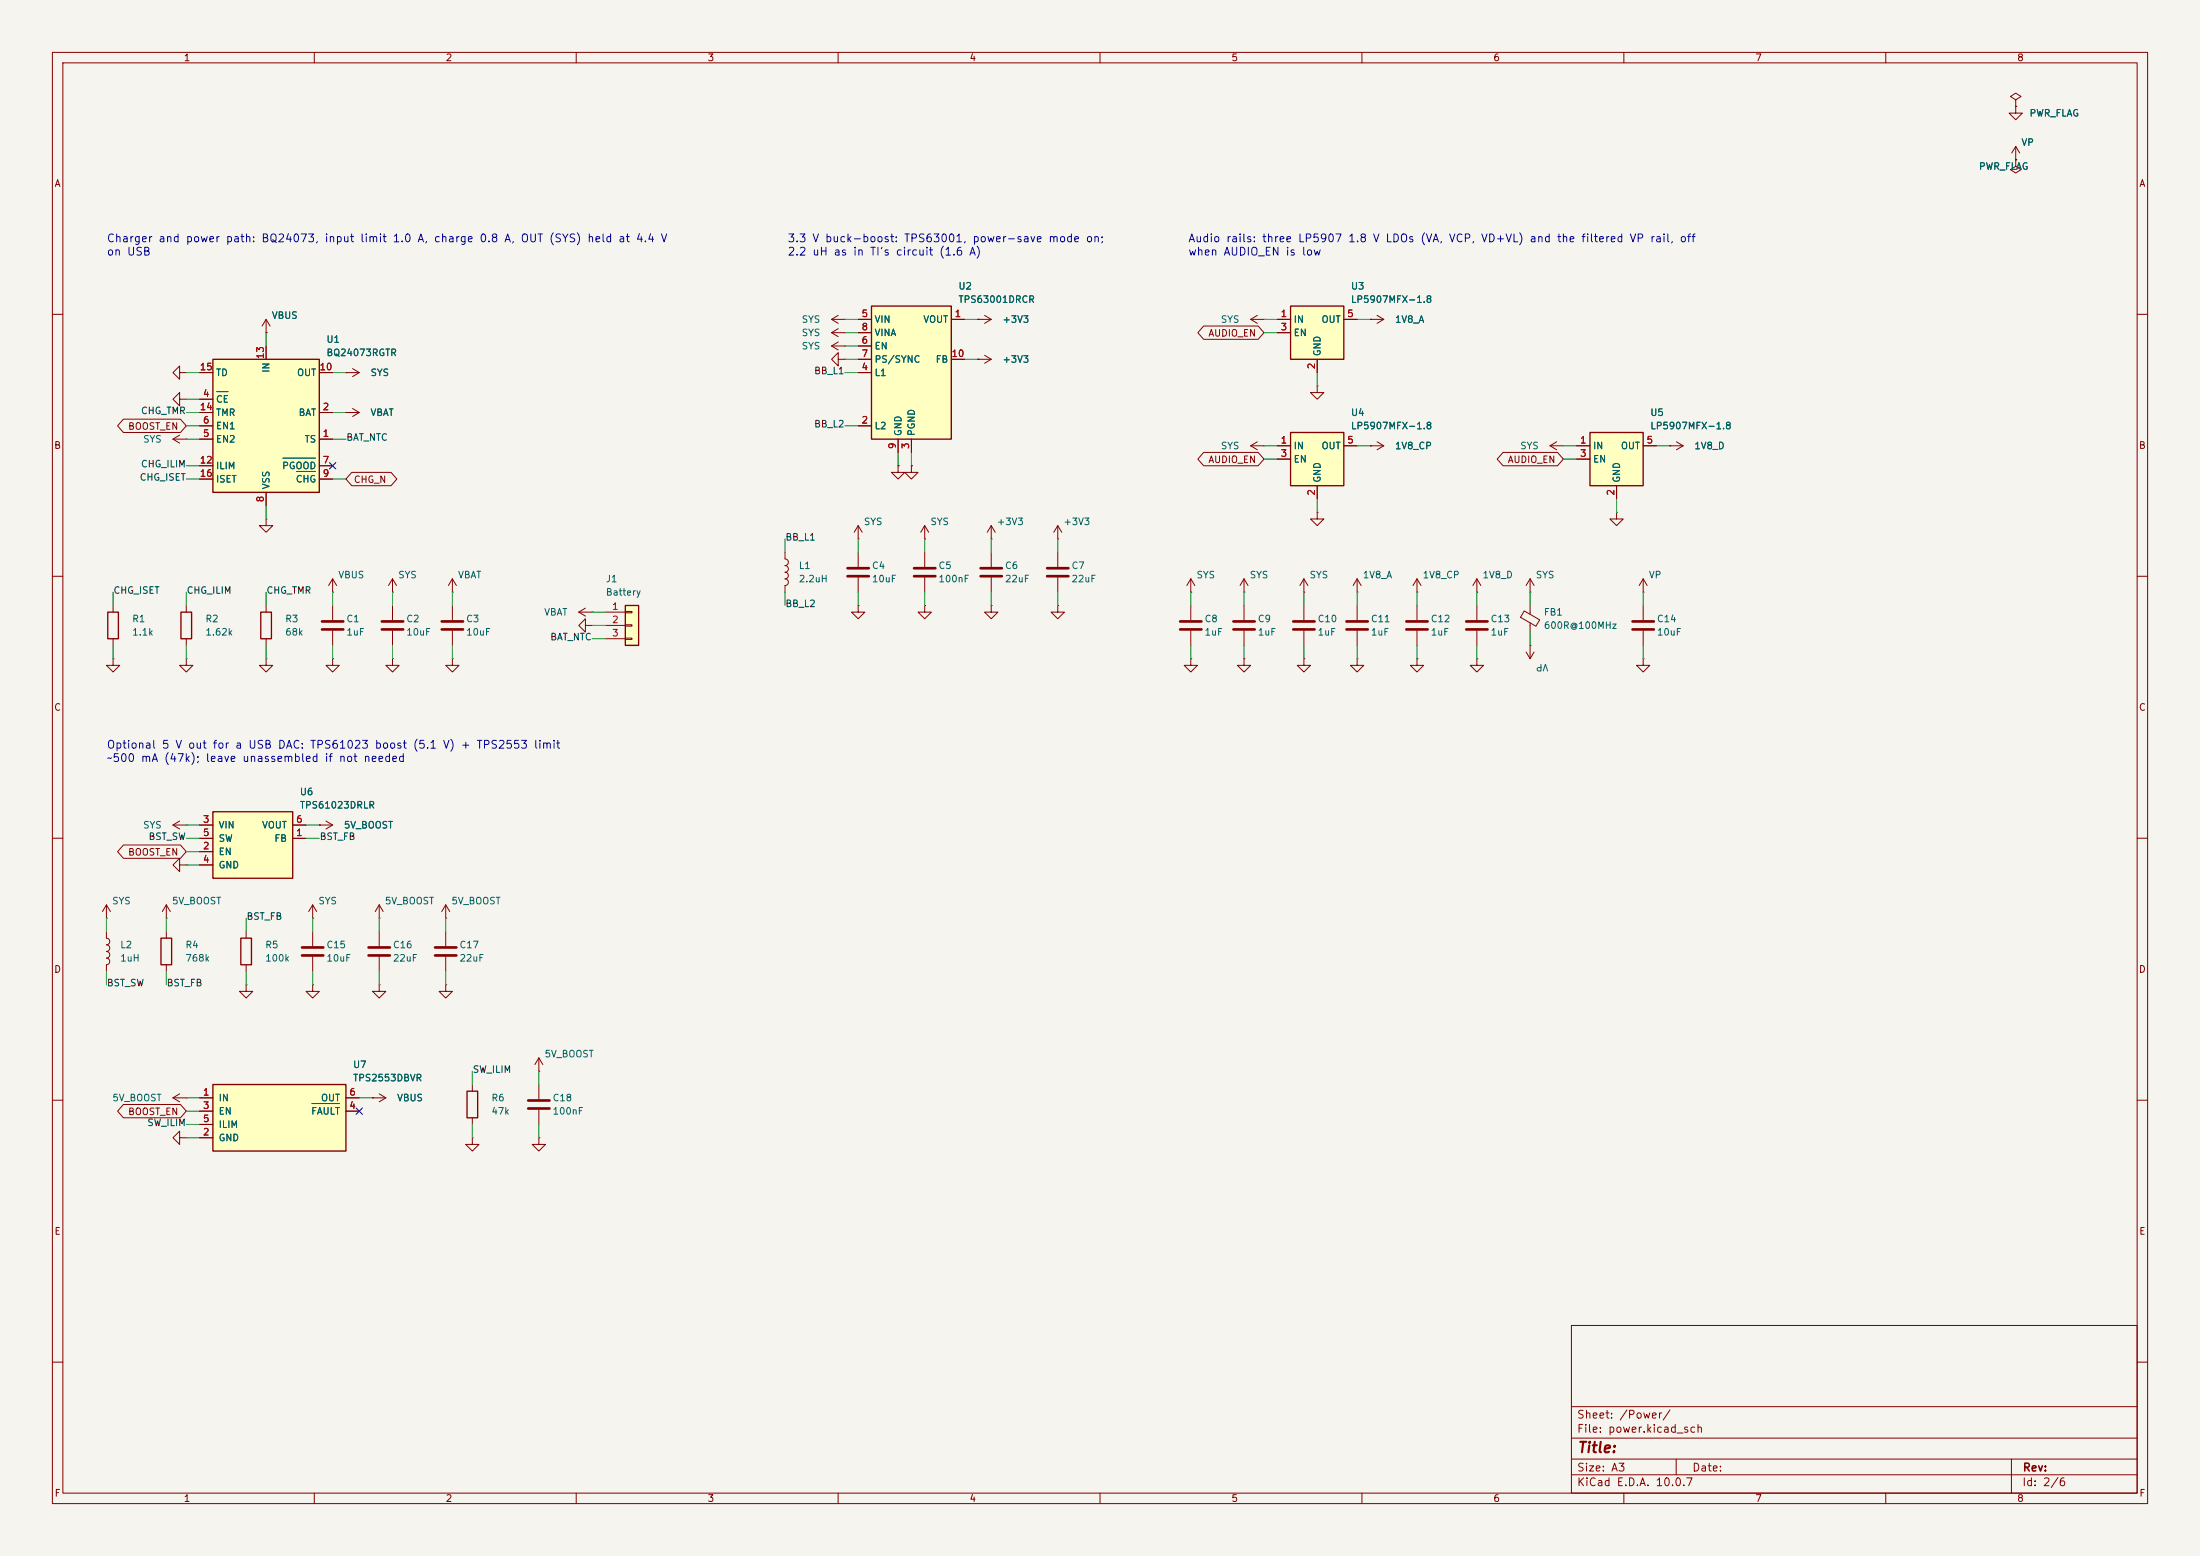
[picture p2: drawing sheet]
<svg xmlns="http://www.w3.org/2000/svg" width="420mm" height="297mm" viewBox="0 0 420 297" stroke-linecap="round" stroke-linejoin="round" font-family="sans-serif">
<path d="M0 0h420v297h-420z" fill="#f5f4ef" stroke="#f5f4ef" stroke-width=".19"/>
<g fill="none" stroke="#840000" stroke-width=".19">
<path d="M10 10h400v277h-400zM12 12h396v273h-396zM60 10v2M110 10v2M160 10v2M210 10v2M260 10v2M310 10v2M360 10v2M10 60h2M408 60h2M10 110h2"/>
<path d="M408 110h2M10 160h2M408 160h2M72.4 175.3h.1M72.4 172.7v2.6M72.4 177.8v2.8M72.4 172.7l-.8 1.3M72.4 172.7l.8 1.3M72.4 182.6v2.8M10 210h2M102.9 204.5h.1M102.9 201.9l-.8 1.3"/>
<path d="M102.9 201.9l.7 1.3M102.9 201.9v2.6M408 210h2M300 253h108v32h-108zM10 260h2M300 278.5h108M300 274.5h108M300 268.5h108M320 278.5v3M384 278.5v6.5M408 260h2M60 285v2"/>
<path d="M110 285v2M160 285v2M210 285v2M260 285v2M300 281.5h108M310 285v2M360 285v2"/>
</g>
<path d="M70.4 180.8h4M70.4 182.4h4" fill="none" stroke="#840000" stroke-width=".51"/>
<path d="M166.4 58.4h15.2v25.4h-15.2z" fill="#ffffc2"/>
<path d="M166.4 58.4h15.2v25.4h-15.2z" fill="none" stroke="#840000" stroke-width=".25"/>
<g fill="none" stroke="#840000" stroke-width=".19">
<path d="M34.3 76.2v-1.3l-1.3 1.3 1.3 1.3v-1.3h1.3M34.3 71.1v-1.2l-1.3 1.2 1.3 1.3v-1.3h1.3M35.6 76.2h.1M35.6 71.1h.1M50.8 63.5h.1M50.8 61l-.8 1.2M50.8 61l.8 1.2M50.8 61v2.5M158.7 61h2.6M158.7 61l1.3 .7M160 60.2l-1.3 .8M161.3 61h.1"/>
<path d="M163.8 61h2.6M163.8 71.1h2.6M163.8 66h2.6M163.8 68.6h2.6M163.8 63.5h2.6M181.6 61h2.5M181.6 68.6h2.5M33 83.8l1.3 .8M33 83.8h2.6M34.3 83.1l-1.3 .7M35.6 83.8h.1M50.8 99.1v1.2h1.3l-1.3 1.3-1.3-1.3h1.3"/>
<path d="M50.8 99.1h.1M163.8 81.3h2.6M171.4 88.9v1.3h1.3l-1.3 1.2-1.2-1.2h1.2M171.4 88.9h.1M171.4 83.8v2.6M174 83.8v2.6M149.9 105.4v1.3a.64 .64 0 0 1 .6 .6 .64 .64 0 0 1-.6 .7 .64 .64 0 0 1 .6 .6 .64 .64 0 0 1-.6 .6M149.9 109.2a.64 .64 0 0 1 .6 .7 .64 .64 0 0 1-.6 .6 .64 .64 0 0 1 .6 .6 .64 .64 0 0 1-.6 .7v1.2M163.8 102.9h.1M163.8 115.6v1.2h1.3l-1.3 1.3-1.2-1.3h1.2M163.8 115.6h.1M163.8 100.3v2.6"/>
<path d="M163.8 105.4v2.8M163.8 110.2v2.8M163.8 100.3l-.7 1.3M163.8 100.3l.8 1.3M176.5 115.6v1.2h1.3l-1.3 1.3-1.2-1.3h1.2M176.5 115.6h.1M176.5 102.9h.1M176.5 100.3v2.6M176.5 105.4v2.8M176.5 110.2v2.8M176.5 100.3l-.7 1.3M176.5 100.3l.8 1.3"/>
<path d="M189.2 102.9h.1M189.2 115.6v1.2h1.3l-1.3 1.3-1.2-1.3h1.2M189.2 115.6h.1M189.2 100.3l-.7 1.3M189.2 100.3l.8 1.3M189.2 100.3v2.6M189.2 105.4v2.8M189.2 110.2v2.8M201.9 115.6v1.2h1.3l-1.3 1.3-1.2-1.3h1.2M201.9 115.6h.1M201.9 102.9h.1M201.9 100.3v2.6"/>
<path d="M201.9 105.4v2.8M201.9 110.2v2.8M201.9 100.3l-.7 1.3M201.9 100.3l.8 1.3M291 116.6l2.9 1.7-.7 1.2-2.9-1.7zM292.1 113h.1M292.1 110.5v2.5M292.1 115.6v1.6M292.1 118.9v1.8M292.1 110.5l-.8 1.3M292.1 110.5l.8 1.3M102.9 217.2v1.2h1.2l-1.2 1.3-1.3-1.3h1.3"/>
<path d="M102.9 217.2h.1"/>
</g>
<path d="M161.8 108.5h4.1M161.8 110h4.1M174.5 108.5h4.1M174.5 110h4.1M187.2 108.5h4.1M187.2 110h4.1M199.9 108.5h4.1M199.9 110h4.1" fill="none" stroke="#840000" stroke-width=".51"/>
<path d="M40.6 68.6h20.4v25.4h-20.4z" fill="#ffffc2"/>
<path d="M40.6 68.6h20.4v25.4h-20.4z" fill="none" stroke="#840000" stroke-width=".25"/>
<g fill="none" stroke="#840000" stroke-width=".19">
<path d="M38.1 78.7h2.5M38.1 76.2h2.5M38.1 71.1h2.5M50.8 66v2.6M61 78.7h2.5M61 71.1h2.5M66 71.1h.1M66 78.7h.1M66 78.7h2.6M66 71.1h2.6M67.3 70.4l1.3 .7M67.3 78l1.3 .7"/>
<path d="M68.6 71.1l-1.3 .8M68.6 78.7l-1.3 .8M158.7 66l1.3 .8M158.7 66h2.6M158.7 63.5l1.3 .8M158.7 63.5h2.6M160 68.6v-1.3l-1.3 1.3 1.3 1.3v-1.3h1.3M160 65.3l-1.3 .7M160 62.7l-1.3 .8M161.3 68.6h.1M161.3 66h.1M161.3 63.5h.1"/>
<path d="M251.5 73.7v1.2h1.2l-1.2 1.3-1.3-1.3h1.3M251.5 73.7h.1M38.1 83.8h2.5M38.1 81.3h2.5M38.1 88.9h2.5M38.1 91.4h2.5M50.8 94v2.5M61 83.8h2.5M61 88.9h2.5M61 91.4h2.5M295.9 85.1l1.3 .8M295.9 85.1h2.5"/>
<path d="M297.2 84.3l-1.3 .8M298.4 85.1h.1M227.3 113h.1M227.3 110.5l-.7 1.3M227.3 110.5l.8 1.3M227.3 110.5v2.5M227.3 115.6v2.8M281.9 113h.1M281.9 110.5v2.5M281.9 115.6v2.8M281.9 110.5l-.7 1.3M281.9 110.5l.8 1.3"/>
<path d="M313.7 113h.1M313.7 110.5l-.8 1.3M313.7 110.5l.8 1.3M313.7 110.5v2.5M313.7 115.6v2.8M227.3 125.7v1.3h1.3l-1.3 1.3-1.2-1.3h1.2M227.3 125.7h.1M227.3 120.4v2.8M281.9 120.4v2.8M291.3 124.5l.8 1.2M292.1 123.2h.1M292.1 123.2v2.5"/>
<path d="M292.9 124.5l-.8 1.2M313.7 125.7v1.3h1.3l-1.3 1.3-1.3-1.3h1.3M313.7 125.7h.1M313.7 120.4v2.8"/>
</g>
<path d="M41.4 74.8h2.1M54 87.5h6.2M56.6 90h3.6" fill="none" stroke="#006464" stroke-width=".19"/>
<path d="M225.3 118.6h4.1M279.9 118.6h4.1M311.7 118.6h4M225.3 120.1h4.1M279.9 120.1h4.1M311.7 120.1h4" fill="none" stroke="#840000" stroke-width=".51"/>
<path d="M246.4 82.6h10.1v10.1h-10.1z" fill="#ffffc2"/>
<path d="M246.4 82.6h10.1v10.1h-10.1z" fill="none" stroke="#840000" stroke-width=".25"/>
<g fill="none" stroke="#840000" stroke-width=".19">
<path d="M261.6 61h.1M261.6 61h2.6M262.9 60.2l1.3 .8M264.2 61l-1.3 .7M238.8 85.1h2.5M238.8 85.1l1.2 .8M240 84.3l-1.2 .8M241.3 85.1h.1M243.8 85.1h2.6M243.8 87.6h2.6M251.5 97.8v1.3h1.2l-1.2 1.2-1.3-1.2h1.3M251.5 97.8h.1"/>
<path d="M251.5 92.7v2.6M256.5 85.1h2.6M261.6 85.1h.1M261.6 85.1h2.6M262.9 84.3l1.3 .8M264.2 85.1l-1.3 .8M259.1 113h.1M259.1 110.5l-.8 1.3M259.1 110.5l.7 1.3M259.1 110.5v2.5M259.1 115.6v2.8M270.5 113h.1"/>
<path d="M270.5 110.5l-.8 1.3M270.5 110.5l.8 1.3M270.5 110.5v2.5M270.5 115.6v2.8M259.1 125.7v1.3h1.2l-1.2 1.3-1.3-1.3h1.3M259.1 125.7h.1M259.1 120.4v2.8M270.5 125.7v1.3h1.3l-1.3 1.3-1.3-1.3h1.3M270.5 125.7h.1M270.5 120.4v2.8M281.9 125.7v1.3h1.3l-1.3 1.3-1.2-1.3h1.2M281.9 125.7h.1"/>
</g>
<path d="M257 118.6h4.1M268.5 118.6h4M257 120.1h4.1M268.5 120.1h4" fill="none" stroke="#840000" stroke-width=".51"/>
<path d="M246.4 58.4h10.1v10.2h-10.1z" fill="#ffffc2"/>
<path d="M246.4 58.4h10.1v10.2h-10.1z" fill="none" stroke="#840000" stroke-width=".25"/>
<path d="M243.8 61h2.6M243.8 63.5h2.6M251.5 68.6v2.5M256.5 61h2.6" fill="none" stroke="#840000" stroke-width=".19"/>
<path d="M303.5 82.6h10.2v10.1h-10.2z" fill="#ffffc2"/>
<path d="M303.5 82.6h10.2v10.1h-10.2z" fill="none" stroke="#840000" stroke-width=".25"/>
<g fill="none" stroke="#840000" stroke-width=".19">
<path d="M384.8 19.1l1-.7-1-.6-1 .6 1 .7v1.2M384.8 30.5h.1M384.8 20.3v1.3h1.3l-1.3 1.3-1.3-1.3h1.3M384.8 20.3h.1M384.8 30.5v1.3l1 .6-1 .6-1-.6 1-.6M384.8 27.9l-.8 1.3M384.8 27.9l.8 1.3M384.8 27.9v2.6M238.8 61l1.2 .7M238.8 61h2.5M240 60.2l-1.2 .8M241.3 61h.1"/>
<path d="M174 88.9v1.3h1.3l-1.3 1.2-1.3-1.2h1.3M174 88.9h.1M301 85.1h2.5M301 87.6h2.5M308.6 97.8v1.3h1.3l-1.3 1.2-1.3-1.2h1.3M308.6 97.8h.1M308.6 92.7v2.6M313.7 85.1h2.5M318.8 85.1h.1M318.8 85.1h2.5M320 84.3l1.3 .8M321.3 85.1l-1.3 .8"/>
<path d="M74.9 113h.1M74.9 110.5v2.5M74.9 115.6v2.8M74.9 110.5l-.7 1.3M74.9 110.5l.8 1.3M237.5 113h.1M237.5 110.5l-.8 1.3M237.5 110.5l.8 1.3M237.5 110.5v2.5M237.5 115.6v2.8M248.9 113h.1M248.9 110.5l-.7 1.3"/>
<path d="M248.9 110.5l.8 1.3M248.9 110.5v2.5M248.9 115.6v2.8M74.9 120.4v2.8M237.5 125.7v1.3h1.3l-1.3 1.3-1.3-1.3h1.3M237.5 125.7h.1M237.5 120.4v2.8M248.9 125.7v1.3h1.3l-1.3 1.3-1.3-1.3h1.3M248.9 125.7h.1M248.9 120.4v2.8"/>
</g>
<path d="M72.9 118.6h4.1M235.5 118.6h4M246.9 118.6h4.1M72.9 120.1h4.1M235.5 120.1h4M246.9 120.1h4.1" fill="none" stroke="#840000" stroke-width=".51"/>
<path d="M40.6 207h25.4v12.7h-25.4z" fill="#ffffc2"/>
<path d="M20.6 116.8h2v5.1h-2zM34.5 116.8h2.1v5.1h-2.1zM30.7 179.1h2.1v5.1h-2.1zM46 179.1h2v5.1h-2zM40.6 207h25.4v12.7h-25.4z" fill="none" stroke="#840000" stroke-width=".25"/>
<g fill="none" stroke="#840000" stroke-width=".19">
<path d="M21.6 115.6v1.2M35.6 115.6v1.2M86.4 113h.1M86.4 110.5v2.5M86.4 115.6v2.8M86.4 110.5l-.8 1.3M86.4 110.5l.7 1.3M110.5 116.8l1.3 .8M110.5 116.8h2.5M111.8 116.1l-1.3 .7M113 116.8h.1M21.6 125.7v1.3h1.3l-1.3 1.3-1.3-1.3h1.3"/>
<path d="M21.6 125.7h.1M21.6 121.9v1.3M35.6 125.7v1.3h1.2l-1.2 1.3-1.3-1.3h1.3M35.6 125.7h.1M35.6 121.9v1.3M50.8 125.7v1.3h1.3l-1.3 1.3-1.3-1.3h1.3M50.8 125.7h.1M63.5 125.7v1.3h1.3l-1.3 1.3-1.3-1.3h1.3M63.5 125.7h.1M74.9 125.7v1.3h1.3l-1.3 1.3-1.2-1.3h1.2M74.9 125.7h.1M86.4 125.7v1.3h1.2l-1.2 1.3-1.3-1.3h1.3"/>
<path d="M86.4 125.7h.1M86.4 120.4v2.8M20.3 175.3h.1M20.3 177.8v1.3a.64 .64 0 0 1 .7 .6 .64 .64 0 0 1-.7 .6 .64 .64 0 0 1 .7 .7 .64 .64 0 0 1-.7 .6 .64 .64 0 0 1 .7 .6 .64 .64 0 0 1-.7 .7 .64 .64 0 0 1 .7 .6 .64 .64 0 0 1-.7 .7v1.2M20.3 172.7l-.7 1.3M20.3 172.7l.8 1.3M20.3 172.7v2.6M31.7 175.3h.1M31.7 172.7l-.7 1.3M31.7 172.7l.8 1.3M31.7 172.7v2.6M31.7 177.8v1.3"/>
<path d="M47 177.8v1.3M59.7 175.3h.1M59.7 172.7l-.8 1.3M59.7 172.7l.8 1.3M59.7 172.7v2.6M59.7 177.8v2.8M31.7 184.2v1.2M47 188v1.2h1.3l-1.3 1.3-1.3-1.3h1.3M47 188h.1M47 184.2v1.2M59.7 188v1.2h1.3l-1.3 1.3-1.3-1.3h1.3M59.7 188h.1"/>
<path d="M59.7 182.6v2.8M33 209.6h2.6M33 209.6l1.3 .7M34.3 217.2v-1.3l-1.3 1.3 1.3 1.2v-1.2h1.3M34.3 208.8l-1.3 .8M35.6 217.2h.1M35.6 209.6h.1M38.1 209.6h2.5M38.1 217.2h2.5M38.1 212.1h2.5M38.1 214.6h2.5M66 209.6h2.6"/>
<path d="M66 212.1h2.6"/>
</g>
<path d="M59.5 210.6h5.3" fill="none" stroke="#006464" stroke-width=".19"/>
<path d="M84.3 118.6h4.1M84.3 120.1h4.1M57.7 180.8h4M57.7 182.4h4" fill="none" stroke="#840000" stroke-width=".51"/>
<path d="M119.4 115.6h2.5v7.6h-2.5z" fill="#ffffc2"/>
<path d="M49.8 116.8h2v5.1h-2zM119.4 115.6h2.5v7.6h-2.5z" fill="none" stroke="#840000" stroke-width=".25"/>
<g fill="none" stroke="#840000" stroke-width=".19">
<path d="M50.8 115.6v1.2M63.5 115.6v2.8M111.8 119.4v-1.3l-1.3 1.3 1.3 1.3v-1.3h1.2M113 119.4h.1M115.6 116.8h3.8M115.6 119.4h3.8M119.4 116.7h1.2v.3h-1.2zM119.4 119.3h1.2v.2h-1.2zM50.8 121.9v1.3M63.5 120.4v2.8M115.6 121.9h3.8M119.4 121.8h1.2v.2h-1.2z"/>
<path d="M33 157.5l1.3 .7M33 157.5h2.6M34.3 156.7l-1.3 .8M35.6 157.5h.1M61 157.5h.1M61 157.5h2.5M62.2 156.7l1.3 .8M63.5 157.5l-1.3 .7M34.3 165.1v-1.3l-1.3 1.3 1.3 1.3v-1.3h1.3M35.6 165.1h.1"/>
</g>
<path d="M61.5 118.6h4M61.5 120.1h4" fill="none" stroke="#840000" stroke-width=".51"/>
<path d="M40.6 154.9h15.3v12.7h-15.3z" fill="#ffffc2"/>
<path d="M40.6 154.9h15.3v12.7h-15.3zM89.2 208.3h2v5.1h-2z" fill="none" stroke="#840000" stroke-width=".25"/>
<g fill="none" stroke="#840000" stroke-width=".19">
<path d="M384.8 30.5h.1M384.8 20.3h.1M38.1 78.7h2.5M38.1 76.2h2.5M38.1 71.1h2.5M50.8 63.5h.1M50.8 66v2.6M61 78.7h2.5M61 71.1h2.5M66 71.1h.1M66 78.7h.1M163.8 61h2.6"/>
<path d="M163.8 68.6h2.6M163.8 71.1h2.6M163.8 63.5h2.6M163.8 66h2.6M181.6 61h2.5M181.6 68.6h2.5M186.7 61h.1M186.7 68.6h.1M186.7 61h2.5M186.7 68.6h2.5M188 60.2l1.2 .8M188 67.8l1.2 .8"/>
<path d="M189.2 61l-1.2 .7M189.2 68.6l-1.2 .7M229.8 62.2h10.4l1.1 1.3-1.1 1.3h-10.4l-1.1-1.3zM243.8 61h2.6M243.8 63.5h2.6M251.5 68.6v2.5M256.5 61h2.6M261.6 61h.1M23.6 80h10.8l1.2 1.3-1.2 1.3h-10.8l-1.2-1.3zM38.1 83.8h2.5M38.1 81.3h2.5M38.1 88.9h2.5"/>
<path d="M38.1 91.4h2.5M50.8 94v2.5M61 83.8h2.5M61 88.9h2.5M61 91.4h2.5M67.2 90.2h7.5l1.1 1.2-1.1 1.3h-7.5l-1.2-1.3zM163.8 81.3h2.6M171.4 88.9h.1M171.4 83.8v2.6M174 88.9h.1M174 83.8v2.6M229.8 86.4h10.4l1.1 1.2-1.1 1.3h-10.4l-1.1-1.3z"/>
<path d="M243.8 85.1h2.6M243.8 87.6h2.6M251.5 92.7v2.6M256.5 85.1h2.6M261.6 85.1h.1M286.9 86.4h10.4l1.1 1.2-1.1 1.3h-10.4l-1.1-1.3zM301 85.1h2.5M301 87.6h2.5M308.6 92.7v2.6M313.7 85.1h2.5M318.8 85.1h.1M63.5 113h.1"/>
<path d="M63.5 110.5l-.8 1.3M63.5 110.5l.8 1.3M63.5 110.5v2.5M38.1 157.5h2.5M55.9 157.5h2.5M61 157.5h.1M23.6 161.3h10.8l1.2 1.3-1.2 1.2h-10.8l-1.2-1.2zM38.1 160h2.5M38.1 162.6h2.5M38.1 165.1h2.5M55.9 160h2.5M85.1 175.3h.1"/>
<path d="M85.1 172.7l-.8 1.3M85.1 172.7l.8 1.3M85.1 172.7v2.6M85.1 177.8v2.8M72.4 188v1.2h1.3l-1.3 1.3-1.3-1.3h1.3M72.4 188h.1M85.1 188v1.2h1.3l-1.3 1.3-1.3-1.3h1.3M85.1 188h.1M85.1 182.6v2.8M23.6 210.8h10.8l1.2 1.3-1.2 1.3h-10.8l-1.2-1.3zM38.1 209.6h2.5M38.1 217.2h2.5"/>
<path d="M38.1 212.1h2.5M38.1 214.6h2.5M66 209.6h2.6M66 212.1h2.6M71.1 209.6h.1M71.1 209.6h2.6M72.4 208.8l1.3 .8M73.7 209.6l-1.3 .7M90.2 217.2v1.2h1.2l-1.2 1.3-1.3-1.3h1.3M90.2 217.2h.1M90.2 207v1.3M90.2 213.4v1.2"/>
<path d="M102.9 207v2.8M102.9 211.8v2.8"/>
</g>
<path d="M83.1 180.8h4M83.1 182.4h4M100.8 210.1h4.1M100.8 211.6h4.1" fill="none" stroke="#840000" stroke-width=".51"/>
<g fill="none" stroke="#009600" stroke-width=".19">
<path d="M35.6 71.1h2.5M35.6 78.7h2.5M35.6 76.2h2.5M50.8 63.5v2.5M63.5 71.1h2.5M63.5 78.7h2.5M161.3 68.6h2.5M161.3 61h2.5M161.3 63.5h2.5M161.3 66h2.5M161.3 71.1h2.5M184.1 68.6h2.6"/>
<path d="M184.1 61h2.6M241.3 61h2.5M241.3 63.5h2.5M251.5 71.1v2.6M259.1 61h2.5M35.6 88.9h2.5M35.6 83.8h2.5M35.6 91.4h2.5M35.6 81.3h2.5M50.8 96.5v2.6M63.5 83.8h2.5M63.5 91.4h2.5"/>
<path d="M161.3 81.3h2.5M171.4 86.4v2.5M174 86.4v2.5M241.3 85.1h2.5M241.3 87.6h2.5M251.5 95.3v2.5M259.1 85.1h2.5M298.4 85.1h2.6M298.4 87.6h2.6M308.6 95.3v2.5M316.2 85.1h2.6M21.6 113v2.6"/>
<path d="M35.6 113v2.6M50.8 113v2.6M63.5 113v2.6M74.9 113v2.6M86.4 113v2.6M113 119.4h2.6M113 116.8h2.6M149.9 102.9v2.5M149.9 113v2.6M163.8 102.9v2.5M163.8 113v2.6M176.5 102.9v2.5"/>
<path d="M176.5 113v2.6M189.2 102.9v2.5M189.2 113v2.6M201.9 102.9v2.5M201.9 113v2.6M227.3 113v2.6M237.5 113v2.6M248.9 113v2.6M259.1 113v2.6M270.5 113v2.6M281.9 113v2.6M292.1 113v2.6"/>
<path d="M313.7 113v2.6M21.6 123.2v2.5M35.6 123.2v2.5M50.8 123.2v2.5M63.5 123.2v2.5M74.9 123.2v2.5M86.4 123.2v2.5M113 121.9h2.6M227.3 123.2v2.5M237.5 123.2v2.5M248.9 123.2v2.5M259.1 123.2v2.5"/>
<path d="M270.5 123.2v2.5M281.9 123.2v2.5M292.1 120.7v2.5M313.7 123.2v2.5M35.6 157.5h2.5M58.4 157.5h2.6M20.3 175.3v2.5M31.7 175.3v2.5M35.6 160h2.5M35.6 165.1h2.5M35.6 162.6h2.5M47 175.3v2.5"/>
<path d="M58.4 160h2.6M59.7 175.3v2.5M72.4 175.3v2.5M85.1 175.3v2.5M20.3 185.4v2.6M31.7 185.4v2.6M47 185.4v2.6M59.7 185.4v2.6M72.4 185.4v2.6M85.1 185.4v2.6M35.6 209.6h2.5M35.6 212.1h2.5"/>
<path d="M35.6 214.6h2.5M35.6 217.2h2.5M68.6 209.6h2.5M90.2 204.5v2.5M90.2 214.6v2.6M102.9 204.5v2.5M102.9 214.6v2.6"/>
</g>
<path d="M62.9 88.3l1.2 1.2M64.1 88.3l-1.2 1.2M68 211.5l1.2 1.2M69.2 211.5l-1.2 1.2" fill="none" stroke="#000084" stroke-width=".19"/>
<path d="M41.4 74.8h2.1M54 87.5h6.2M56.6 90h3.6M59.5 210.6h5.3" fill="none" stroke="#006464" stroke-width=".19"/>
<text font-size="2" fill="#840000" x="301" y="277.8">Title:</text>
<g font-size="1.5" fill="#0000c2">
<text x="20.3" y="46.6">Charger and power path: BQ24073, input limit 1.0 A, charge 0.8 A, OUT (SYS) held at 4.4 V</text>
<text x="150.2" y="46.6">3.3 V buck-boost: TPS63001, power-save mode on;</text>
<text x="226.7" y="46.6">Audio rails: three LP5907 1.8 V LDOs (VA, VCP, VD+VL) and the filtered VP rail, off</text>
<text x="20.3" y="49.1">on USB</text>
<text x="150.2" y="49.1">2.2 uH as in TI's circuit (1.6 A)</text>
<text x="226.7" y="49.1">when AUDIO_EN is low</text>
<text x="20.3" y="143.3">Optional 5 V out for a USB DAC: TPS61023 boost (5.1 V) + TPS2553 limit</text>
<text x="20.3" y="145.8">~500 mA (47k); leave unassembled if not needed</text>
</g>
<g font-size="1.5" fill="#840000">
<text x="300.9" y="273.8">File: power.kicad_sch</text>
<text x="300.9" y="271.1">Sheet: /Power/</text>
<text x="300.9" y="281.2">Size: A3</text>
<text x="322.9" y="281.2">Date:</text>
<text x="386" y="281.2">Rev:</text>
<text x="300.9" y="284">KiCad E.D.A. 10.0.7</text>
<text x="385.9" y="284">Id: 2/6</text>
</g>
<g font-size="1.3" fill="#840000">
<text x="35" y="12">1</text>
<text x="85" y="12">2</text>
<text x="135" y="12">3</text>
<text x="185" y="12">4</text>
<text x="235" y="12">5</text>
<text x="285" y="12">6</text>
<text x="335" y="12">7</text>
<text x="385" y="12">8</text>
<text x="10.3" y="36">A</text>
<text x="408.3" y="36">A</text>
<text x="230.6" y="64.6">AUDIO_EN</text>
<text x="24.3" y="82.3">BOOST_EN</text>
<text x="10.2" y="86">B</text>
<text x="230.6" y="88.7">AUDIO_EN</text>
<text x="287.7" y="88.7">AUDIO_EN</text>
<text x="408.2" y="86">B</text>
<text x="67.4" y="92.5">CHG_N</text>
<text x="10.2" y="136">C</text>
<text x="408.2" y="136">C</text>
<text x="24.3" y="163.6">BOOST_EN</text>
<text x="10.2" y="186">D</text>
<text x="408.2" y="186">D</text>
<text x="24.3" y="213.1">BOOST_EN</text>
<text x="10.3" y="236">E</text>
<text x="408.3" y="236">E</text>
<text x="10.3" y="286">F</text>
<text x="35" y="287">1</text>
<text x="85" y="287">2</text>
<text x="135" y="287">3</text>
<text x="185" y="287">4</text>
<text x="235" y="287">5</text>
<text x="285" y="287">6</text>
<text x="335" y="287">7</text>
<text x="385" y="287">8</text>
<text x="408.3" y="286">F</text>
</g>
<g font-size="1.3" fill="#006464">
<text x="387.3" y="22.6">PWR_FLAG</text>
<text x="385.8" y="28.1">VP</text>
<text x="377.7" y="32.7">PWR_FLAG</text>
<text x="182.9" y="55.6">U2</text>
<text x="182.9" y="58.1">TPS63001DRCR</text>
<text x="257.8" y="55.6">U3</text>
<text x="257.8" y="58.1">LP5907MFX-1.8</text>
<text x="51.8" y="61.2">VBUS</text>
<text x="62.2" y="65.7">U1</text>
<text x="152.9" y="61.9">SYS</text>
<text x="152.9" y="64.5">SYS</text>
<text x="166.9" y="61.9">VIN</text>
<text x="166.9" y="64.5">VINA</text>
<text x="176.2" y="61.9">VOUT</text>
<text x="191.3" y="61.9">+3V3</text>
<text x="233" y="61.9">SYS</text>
<text x="246.9" y="61.9">IN</text>
<text x="246.9" y="64.5">EN</text>
<text x="252.2" y="61.9">OUT</text>
<text x="266.2" y="61.9">1V8_A</text>
<text x="51.8" y="71.3" transform="rotate(-90 51.8 71.3)">IN</text>
<text x="62.2" y="68.3">BQ24073RGTR</text>
<text x="152.9" y="67">SYS</text>
<text x="166.9" y="67">EN</text>
<text x="166.9" y="69.5">PS/SYNC</text>
<text x="178.5" y="69.5">FB</text>
<text x="191.3" y="69.5">+3V3</text>
<text x="252.4" y="68.1" transform="rotate(-90 252.4 68.1)">GND</text>
<text x="41.1" y="77.2">CE</text>
<text x="41.1" y="72.1">TD</text>
<text x="56.6" y="72.1">OUT</text>
<text x="70.6" y="72.1">SYS</text>
<text x="166.9" y="72.1">L1</text>
<text x="41.1" y="82.2">EN1</text>
<text x="41.1" y="79.7">TMR</text>
<text x="56.9" y="79.7">BAT</text>
<text x="70.6" y="79.7">VBAT</text>
<text x="166.9" y="82.2">L2</text>
<text x="172.4" y="83.3" transform="rotate(-90 172.4 83.3)">GND</text>
<text x="175" y="83.3" transform="rotate(-90 175 83.3)">PGND</text>
<text x="257.8" y="79.7">U4</text>
<text x="257.8" y="82.2">LP5907MFX-1.8</text>
<text x="314.9" y="79.7">U5</text>
<text x="314.9" y="82.2">LP5907MFX-1.8</text>
<text x="27.2" y="84.8">SYS</text>
<text x="41.1" y="84.8">EN2</text>
<text x="41.1" y="89.9">ILIM</text>
<text x="53.8" y="89.9">PGOOD</text>
<text x="58" y="84.8">TS</text>
<text x="233" y="86.1">SYS</text>
<text x="246.9" y="86.1">IN</text>
<text x="246.9" y="88.6">EN</text>
<text x="252.2" y="86.1">OUT</text>
<text x="266.2" y="86.1">1V8_CP</text>
<text x="290.1" y="86.1">SYS</text>
<text x="304" y="86.1">IN</text>
<text x="304" y="88.6">EN</text>
<text x="309.3" y="86.1">OUT</text>
<text x="323.4" y="86.1">1V8_D</text>
<text x="41.1" y="92.4">ISET</text>
<text x="51.8" y="93.5" transform="rotate(-90 51.8 93.5)">VSS</text>
<text x="56.4" y="92.4">CHG</text>
<text x="252.4" y="92.2" transform="rotate(-90 252.4 92.2)">GND</text>
<text x="309.6" y="92.2" transform="rotate(-90 309.6 92.2)">GND</text>
<text x="164.8" y="100.5">SYS</text>
<text x="177.5" y="100.5">SYS</text>
<text x="190.2" y="100.5">+3V3</text>
<text x="202.9" y="100.5">+3V3</text>
<text x="64.5" y="110.7">VBUS</text>
<text x="75.9" y="110.7">SYS</text>
<text x="87.3" y="110.7">VBAT</text>
<text x="115.6" y="111.5">J1</text>
<text x="115.6" y="114">Battery</text>
<text x="152.4" y="108.9">L1</text>
<text x="152.4" y="111.5">2.2uH</text>
<text x="166.4" y="108.9">C4</text>
<text x="166.4" y="111.5">10uF</text>
<text x="179.1" y="108.9">C5</text>
<text x="179.1" y="111.5">100nF</text>
<text x="191.8" y="108.9">C6</text>
<text x="191.8" y="111.5">22uF</text>
<text x="204.5" y="108.9">C7</text>
<text x="204.5" y="111.5">22uF</text>
<text x="228.3" y="110.7">SYS</text>
<text x="238.5" y="110.7">SYS</text>
<text x="249.9" y="110.7">SYS</text>
<text x="260.1" y="110.7">1V8_A</text>
<text x="271.5" y="110.7">1V8_CP</text>
<text x="282.9" y="110.7">1V8_D</text>
<text x="293.1" y="110.7">SYS</text>
<text x="314.7" y="110.7">VP</text>
<text x="25.1" y="119.1">R1</text>
<text x="39.1" y="119.1">R2</text>
<text x="54.3" y="119.1">R3</text>
<text x="66" y="119.1">C1</text>
<text x="77.5" y="119.1">C2</text>
<text x="88.9" y="119.1">C3</text>
<text x="103.8" y="117.8">VBAT</text>
<text x="229.9" y="119.1">C8</text>
<text x="240" y="119.1">C9</text>
<text x="251.4" y="119.1">C10</text>
<text x="261.6" y="119.1">C11</text>
<text x="273" y="119.1">C12</text>
<text x="284.5" y="119.1">C13</text>
<text x="294.6" y="117.8">FB1</text>
<text x="316.2" y="119.1">C14</text>
<text x="25.1" y="121.6">1.1k</text>
<text x="39.1" y="121.6">1.62k</text>
<text x="54.3" y="121.6">68k</text>
<text x="66" y="121.6">1uF</text>
<text x="77.5" y="121.6">10uF</text>
<text x="88.9" y="121.6">10uF</text>
<text x="229.9" y="121.6">1uF</text>
<text x="240" y="121.6">1uF</text>
<text x="251.4" y="121.6">1uF</text>
<text x="261.6" y="121.6">1uF</text>
<text x="273" y="121.6">1uF</text>
<text x="284.5" y="121.6">1uF</text>
<text x="294.6" y="120.3">600R@100MHz</text>
<text x="316.2" y="121.6">10uF</text>
<text x="295.7" y="126.4" transform="rotate(-180 295.7 126.4)">VP</text>
<text x="57.1" y="152.1">U6</text>
<text x="57.1" y="154.6">TPS61023DRLR</text>
<text x="27.2" y="158.4">SYS</text>
<text x="41.6" y="158.4">VIN</text>
<text x="41.6" y="161">SW</text>
<text x="49.9" y="158.4">VOUT</text>
<text x="52.3" y="161">FB</text>
<text x="65.5" y="158.4">5V_BOOST</text>
<text x="41.6" y="163.5">EN</text>
<text x="41.6" y="166.1">GND</text>
<text x="21.3" y="172.9">SYS</text>
<text x="32.7" y="172.9">5V_BOOST</text>
<text x="60.7" y="172.9">SYS</text>
<text x="73.4" y="172.9">5V_BOOST</text>
<text x="86.1" y="172.9">5V_BOOST</text>
<text x="22.8" y="181.3">L2</text>
<text x="22.8" y="183.8">1uH</text>
<text x="35.3" y="181.3">R4</text>
<text x="35.3" y="183.8">768k</text>
<text x="50.5" y="181.3">R5</text>
<text x="50.5" y="183.8">100k</text>
<text x="62.2" y="181.3">C15</text>
<text x="62.2" y="183.8">10uF</text>
<text x="74.9" y="181.3">C16</text>
<text x="74.9" y="183.8">22uF</text>
<text x="87.6" y="181.3">C17</text>
<text x="87.6" y="183.8">22uF</text>
<text x="103.9" y="202.1">5V_BOOST</text>
<text x="67.3" y="204.2">U7</text>
<text x="67.3" y="206.7">TPS2553DBVR</text>
<text x="21.3" y="210.5">5V_BOOST</text>
<text x="41.6" y="210.5">IN</text>
<text x="41.6" y="213.1">EN</text>
<text x="41.6" y="215.6">ILIM</text>
<text x="59.3" y="213.1">FAULT</text>
<text x="61.2" y="210.5">OUT</text>
<text x="75.7" y="210.5">VBUS</text>
<text x="93.7" y="210.5">R6</text>
<text x="93.7" y="213.1">47k</text>
<text x="105.4" y="210.5">C18</text>
<text x="105.4" y="213.1">100nF</text>
<text x="41.6" y="218.1">GND</text>
</g>
<g font-size="1.3" fill="#a90000">
<text x="164.4" y="60.8">5</text>
<text x="164.4" y="65.9">6</text>
<text x="164.4" y="63.4">8</text>
<text x="182.1" y="60.8">1</text>
<text x="244.4" y="60.8">1</text>
<text x="244.4" y="63.4">3</text>
<text x="257.1" y="60.8">5</text>
<text x="38" y="71">15</text>
<text x="50.7" y="68.6" transform="rotate(-90 50.7 68.6)">13</text>
<text x="60.9" y="71">10</text>
<text x="164.4" y="71">4</text>
<text x="164.4" y="68.4">7</text>
<text x="181.5" y="68.4">10</text>
<text x="251.3" y="70.6" transform="rotate(-90 251.3 70.6)">2</text>
<text x="38.6" y="76.1">4</text>
<text x="38" y="78.6">14</text>
<text x="38.6" y="83.7">5</text>
<text x="38.6" y="81.1">6</text>
<text x="61.5" y="83.7">1</text>
<text x="61.5" y="78.6">2</text>
<text x="164.4" y="81.1">2</text>
<text x="38" y="88.8">12</text>
<text x="61.5" y="88.8">7</text>
<text x="171.3" y="85.8" transform="rotate(-90 171.3 85.8)">9</text>
<text x="173.9" y="85.8" transform="rotate(-90 173.9 85.8)">3</text>
<text x="244.4" y="85">1</text>
<text x="244.4" y="87.5">3</text>
<text x="257.1" y="85">5</text>
<text x="301.5" y="85">1</text>
<text x="301.5" y="87.5">3</text>
<text x="314.2" y="85">5</text>
<text x="38" y="91.3">16</text>
<text x="50.7" y="96" transform="rotate(-90 50.7 96)">8</text>
<text x="61.5" y="91.3">9</text>
<text x="251.3" y="94.7" transform="rotate(-90 251.3 94.7)">2</text>
<text x="308.5" y="94.7" transform="rotate(-90 308.5 94.7)">2</text>
<text x="116.7" y="116.7">1</text>
<text x="116.7" y="119.2">2</text>
<text x="116.7" y="121.8">3</text>
<text x="38.6" y="157.3">3</text>
<text x="38.6" y="159.9">5</text>
<text x="56.4" y="159.9">1</text>
<text x="56.4" y="157.3">6</text>
<text x="38.6" y="162.4">2</text>
<text x="38.6" y="165">4</text>
<text x="38.6" y="209.4">1</text>
<text x="66.6" y="209.4">6</text>
<text x="38.6" y="212">3</text>
<text x="38.6" y="214.5">5</text>
<text x="66.6" y="212">4</text>
<text x="38.6" y="217">2</text>
</g>
<g font-size="1.3" fill="#0f0f0f">
<text x="155.3" y="71.7">BB_L1</text>
<text x="26.8" y="79.4">CHG_TMR</text>
<text x="155.3" y="81.9">BB_L2</text>
<text x="26.8" y="89.5">CHG_ILIM</text>
<text x="66" y="84.4">BAT_NTC</text>
<text x="26.6" y="92.1">CHG_ISET</text>
<text x="149.8" y="103.5">BB_L1</text>
<text x="21.6" y="113.6">CHG_ISET</text>
<text x="35.5" y="113.6">CHG_ILIM</text>
<text x="50.8" y="113.6">CHG_TMR</text>
<text x="149.8" y="116.2">BB_L2</text>
<text x="104.9" y="122.5">BAT_NTC</text>
<text x="28.3" y="160.6">BST_SW</text>
<text x="60.9" y="160.6">BST_FB</text>
<text x="47" y="175.9">BST_FB</text>
<text x="20.3" y="188.6">BST_SW</text>
<text x="31.7" y="188.6">BST_FB</text>
<text x="90.1" y="205.1">SW_ILIM</text>
<text x="28" y="215.2">SW_ILIM</text>
</g>
</svg>
